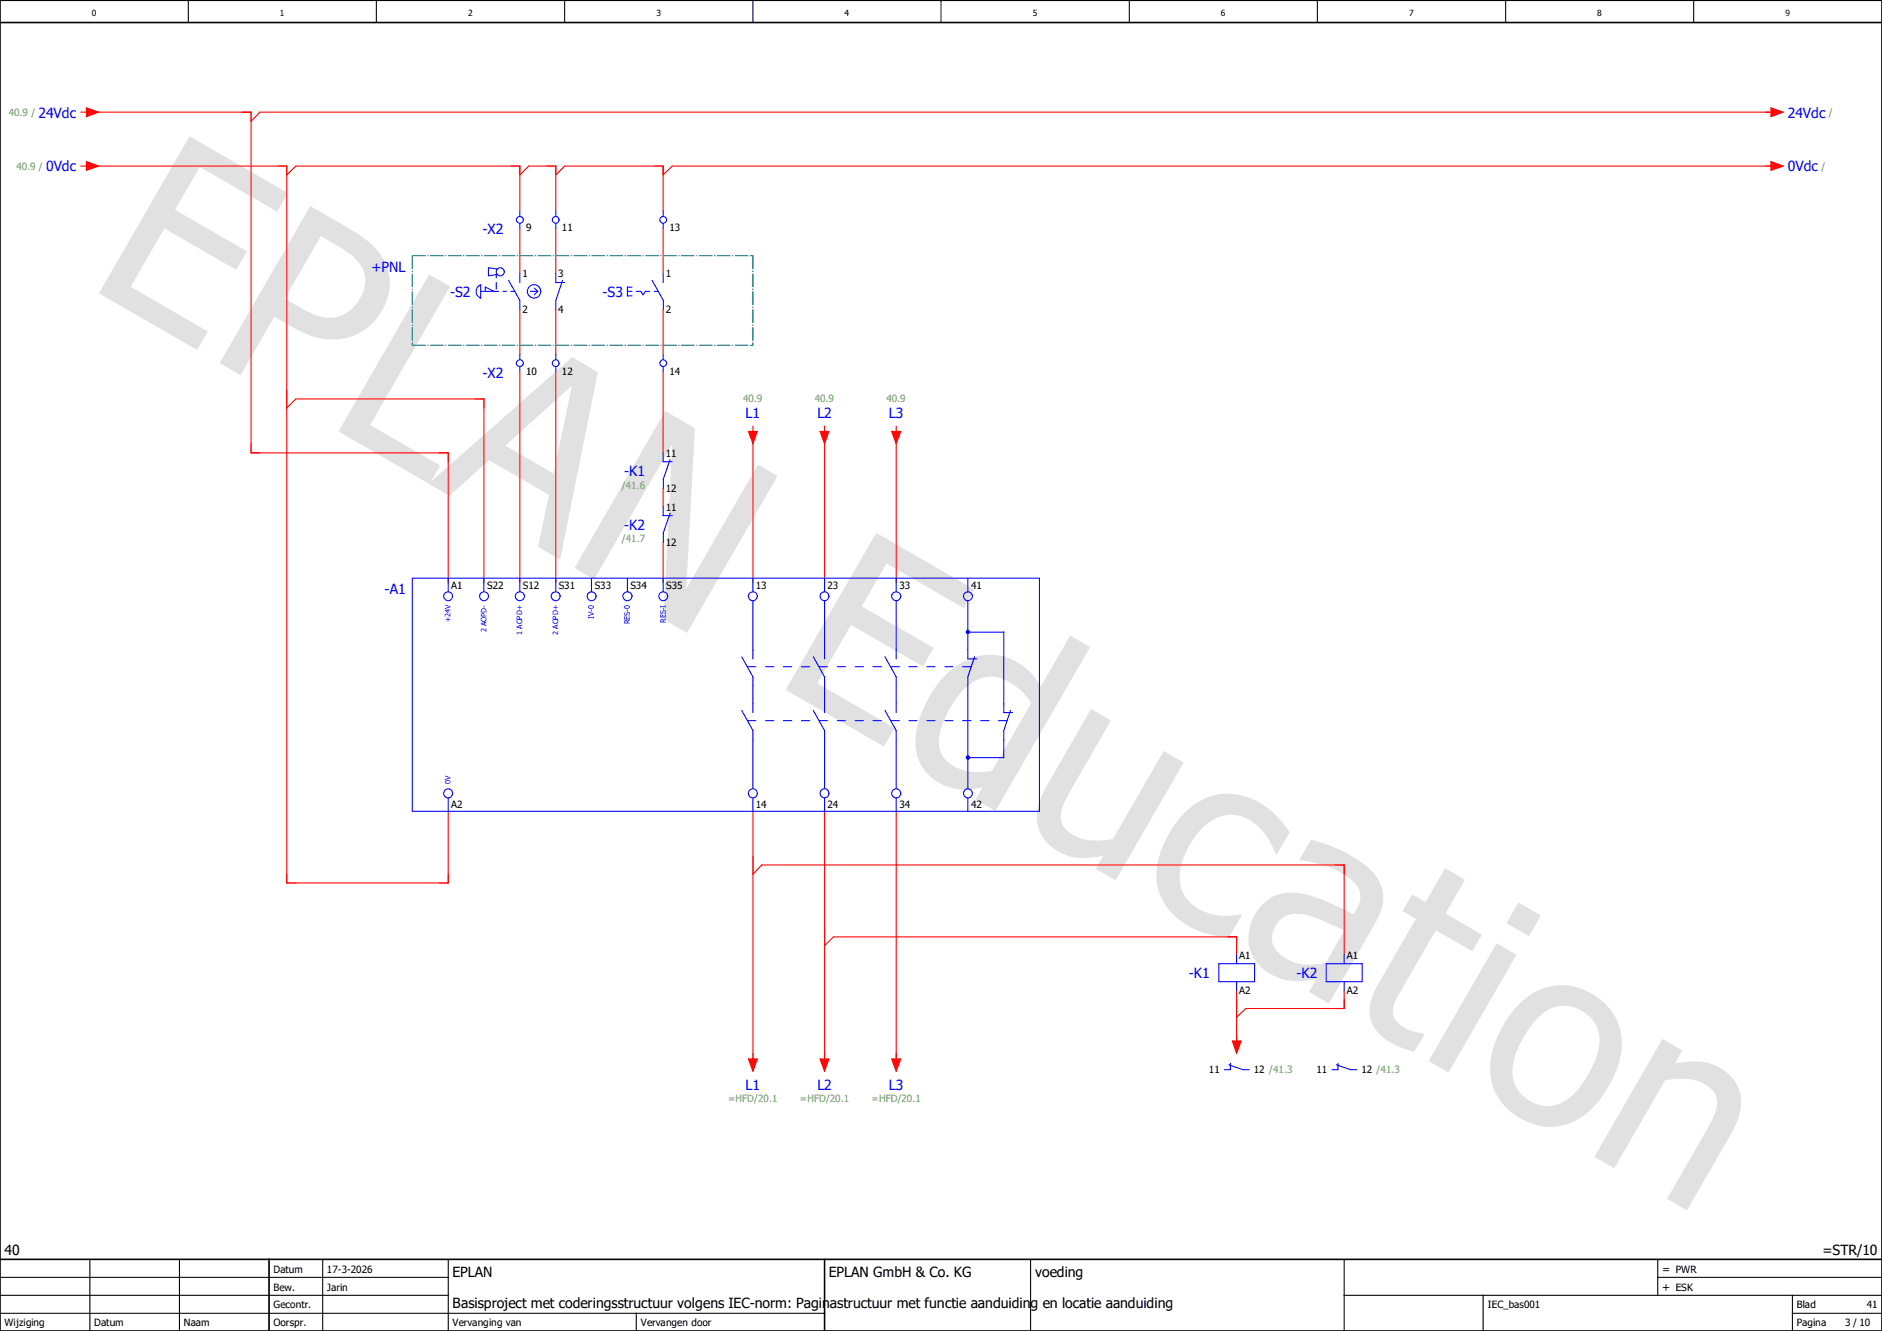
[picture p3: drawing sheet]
<svg xmlns="http://www.w3.org/2000/svg" width="297mm" height="210mm" viewBox="0 0 297 210" stroke-linecap="round" stroke-linejoin="round" font-family="sans-serif">
<path d="M210.1 -.1l-210.1 210.2M0 160.4l70.2 49.6M0 210v.1" fill="none" stroke="#fff" stroke-width=".16"/>
<g fill="none" stroke="#000" stroke-width=".17">
<path d="M29.7 0v3.6M59.4 0v3.6M89.1 0v3.6M118.8 0v3.6M148.5 0v3.6M178.2 0v3.6M207.9 0v3.6M237.6 0v3.6M267.3 0v3.6M14.2 198.7v11.3M28.3 198.7v11.3M50.9 198.7v11.3"/>
<path d="M70.7 198.7v11.3M162.6 198.7v11.3M212.1 198.7v11.3M261.6 198.7v5.7M0 207.2h130.1M0 204.4h70.7M0 201.5h70.7M100.4 207.2v2.8M212.1 204.4h84.9M234.1 204.4v5.6M261.6 201.5h35.4M282.9 207.2h14.1"/>
<path d="M282.9 204.4v5.6"/>
</g>
<path d="M0 3.6h297M0 0h297v210h-297zM0 198.7h297M42.5 198.7v11.3M130.1 198.7v11.3" fill="none" stroke="#000" stroke-width=".25"/>
<path d="M29.9 21.5l15.5 9-1.7 2.9-12.2-7.1-3.9 6.8 11.4 6.6-1.7 2.9-11.4-6.6-5.3 9.3 12.2 7-1.7 2.9-15.5-8.9zM49 32.5l6.2 3.6a12.1 12.1 0 0 1 5.8 5.9 8.4 8.4 0 0 1-2.2 8.9 9.4 9.4 0 0 1-11.2 1.4l-4.3-2.3-5.3 9.2-3.3-1.9zM50.6 37.3l-5.7 9.8 2.3 1.3a8.8 8.8 0 0 0 5.6 1.7 6.1 6.1 0 0 0 4.7-6.9 7.2 7.2 0 0 0-3.6-4.1zM67.7 43.3l3.3 1.9-12.6 21.9 11.1 6.3-1.7 3-14.4-8.3zM67.6 76.3l22.7-19.9 4 2.3-5.9 29.6-3.5-2 1.8-8.2-9.5-5.5-6.2 5.6zM79.7 70.3l7.7 4.4 2.9-13.9zM105 64.9l4.7 2.7-1.4 25.3 11.3-19.6 3.1 1.8-14.3 24.8-3.7-2.2 1.4-27.6-12.3 21.3-3.1-1.8zM138.3 84.1l15.5 8.9-1.7 2.9-12.2-7-3.9 6.8 11.3 6.5-1.6 2.9-11.4-6.5-5.3 9.2 12.2 7.1-1.7 2.9-15.5-9zM149.4 106.4a9.3 9.3 0 0 1 9.9-2.5 9.8 9.8 0 0 1 5 4.4l4.6-8 3.1 1.8-14.9 25.9-3.1-1.8 1.1-1.9a8.7 8.7 0 0 1-9.1-2.7 8.4 8.4 0 0 1-1-8 18.7 18.7 0 0 1 4.4-7.2zM152.1 108.8a14 14 0 0 0-3.9 8.4 4.8 4.8 0 0 0 4.1 4.4 10.4 10.4 0 0 0 4.3 0l6.2-10.7a9.3 9.3 0 0 0-5.7-4.1 5.9 5.9 0 0 0-5 2zM172.2 111.9l3.1 1.8-6.4 11.1a8.6 8.6 0 0 0-1.5 4.4 4 4 0 0 0 3 3 10.8 10.8 0 0 0 5.2 .2l8.1-13.9 3.1 1.8-10.7 18.6-3.2-1.8 1.2-2.1a9.5 9.5 0 0 1-7.1-.7 6.3 6.3 0 0 1-2.9-8l1.1-2.4zM186.7 128.5a9.4 9.4 0 0 1 12.7-1.5 14.8 14.8 0 0 1 4.1 4.3l-2 3.5-.2-.1a9.9 9.9 0 0 0-4.8-5.7 6.1 6.1 0 0 0-7.2 2.1 12 12 0 0 0-3.1 7.5 6.1 6.1 0 0 0 5.1 5.7 10.3 10.3 0 0 0 4.5 0l.2 .1-2 3.5a12.3 12.3 0 0 1-10.6-6 10 10 0 0 1 .4-9.1l1.6-2.7zM201.9 145.2a3.6 3.6 0 0 0-.3 5 7.5 7.5 0 0 0 7.1 1.8l.5-.1 3-5.1-2.4-1.1a10.6 10.6 0 0 0-6-1.5 3.1 3.1 0 0 0-1.9 1zM206.9 132.5a20.8 20.8 0 0 1 9.9 5.3 6 6 0 0 1 .6 7.3l-7.7 13.2-3.1-1.8 1.1-2a10 10 0 0 1-7.9-1.2 6.7 6.7 0 0 1-1.1-9.9 6.4 6.4 0 0 1 7-2.3 36.2 36.2 0 0 1 7.9 3.2 4.3 4.3 0 0 0 .9-3.8 7.3 7.3 0 0 0-3.8-3.3 22.3 22.3 0 0 0-5.6-1.5zM222.9 141.1l2.1 1.2 3.1-5.3 3.1 1.8-3.1 5.4 5.8 3.3-1.5 2.6-5.8-3.3-5.1 8.9a10.4 10.4 0 0 0-1.7 3.8 2.96 2.96 0 0 0 2 2.7 7.7 7.7 0 0 0 2.8 .9l.2 .1-1.6 2.8-1.2-.4a9.5 9.5 0 0 1-5.2-3.6 5.6 5.6 0 0 1-.1-5.2l.8-1.5 6-10.3-2.2-1.3zM236.2 148.8l3.1 1.8-10.7 18.6-3.1-1.8zM239.6 142.4l3.6 2.1-1.9 3.2-3.6-2zM239.5 158.6a9.2 9.2 0 0 1 13.2-.7 9.2 9.2 0 0 1 2.5 10.8 15.8 15.8 0 0 1-6.3 8 9 9 0 0 1-9.8-.8 9 9 0 0 1-3.4-10.6 18.1 18.1 0 0 1 3.8-6.7zM242.6 160.7a15.1 15.1 0 0 0-3.9 7.7 5.6 5.6 0 0 0 3.4 5.6 5.6 5.6 0 0 0 6.4-1.5 15.5 15.5 0 0 0 3.9-7.7 5.6 5.6 0 0 0-6.9-5.9 6.3 6.3 0 0 0-2.9 1.8zM262.4 163.9l3.1 1.9-1.2 2a9.5 9.5 0 0 1 7.8 1.1 6.2 6.2 0 0 1 2.2 7.5l-1.1 2.5-7 12.1-3.1-1.9 6.1-10.5a11.7 11.7 0 0 0 1.8-4.5 3.6 3.6 0 0 0-2.5-3.3 9.8 9.8 0 0 0-5.7-.3l-8 13.8-3.2-1.8z" fill="#e1e1e1"/>
<g fill="none" stroke="#f00" stroke-width=".17">
<path d="M14.2 17.7h25.4v53.8h31.1v20.4M41 17.7h239M14.2 26.2h31.1v113.1h25.4v-11.3M46.7 26.2h35.3v7.1M82 36.1v7.1M83.4 26.2h4.3v7.1M87.7 36.1v7.1M89.1 26.2h15.5v7.1M104.6 36.1v7.1M106.1 26.2h173.9M82 48.8v7.1M82 58.7v33.2"/>
<path d="M87.7 48.8v7.1M87.7 58.7v33.2M104.6 48.8v7.1M104.6 58.7v12.8M46.7 62.9h29.7v29M104.6 77.1v2.8M118.8 69.3v22.6M130.1 69.3v22.6M141.4 69.3v22.6M104.6 85.6v6.3M118.8 128v39.6M120.2 136.5h91.9v14.1"/>
<path d="M130.1 128v39.6M141.4 128v39.6M131.5 147.8h63.7v2.8M195.2 156.3v8.5M212.1 156.3v2.8h-15.5"/>
</g>
<path d="M158.4 111v1.4h1.4M159.5 112.1l-1.1 3.2v1.4" fill="none" stroke="#00f" stroke-width=".17"/>
<path d="M152.6 99.4a.37 .37 0 0 1 .5 .3h-.4h.4a.36 .36 0 0 1-.5 .3 .36 .36 0 0 1 0-.6z" fill-rule="evenodd" fill="#00f"/>
<path d="M117.1 103.6l1.7 3.2v1.4M117.1 112.1l1.7 3.2v1.4M118.8 102.6v1.4M118.8 111v1.4M128.4 112.1l1.7 3.2v1.4M128.4 103.6l1.7 3.2v1.4M130.1 102.6v1.4M130.1 111v1.4M152.7 102.6v1.4h1.5M153.8 103.6l-1.1 3.2v1.4M158.4 116.7v2.8h-5.7" fill="none" stroke="#00f" stroke-width=".17"/>
<path d="M152.6 119.2a.37 .37 0 0 1 .5 .3h-.4h.4a.36 .36 0 0 1-.5 .3 .36 .36 0 0 1 0-.6z" fill-rule="evenodd" fill="#00f"/>
<g fill="#00f">
<path d="M153 105.1l.4 .1-.4 .1z"/>
<path d="M158.7 113.6l.3 .1-.3 .1z"/>
<path d="M117.9 105.1v.1v.1h1.4v-.2zM120.8 105.1v.2h1.4v-.2zM123.6 105.1v.2h1.4v-.2zM126.4 105.1v.2h1.4v-.2zM129.2 105.1v.2h1.4v-.2zM132.1 105.1v.2h1.4v-.2zM134.9 105.1v.2h1.4v-.2zM137.7 105.1v.2h1.4v-.2zM140.5 105.1v.2h1.5v-.2zM143.4 105.1v.2h1.4v-.2zM146.2 105.1v.2h1.4v-.2zM149.1 105.1v.2h1.4v-.2zM151.8 105.1v.2h1.5l.1-.1-.1-.1z"/>
<path d="M117.9 113.6v.1v.1h1.4v-.2zM120.8 113.6v.2h1.4v-.2zM123.6 113.6v.2h1.4v-.2zM126.4 113.6v.2h1.4v-.2zM129.2 113.6v.2h1.4v-.2zM132.1 113.6v.2h1.4v-.2zM134.9 113.6v.2h1.4v-.2zM137.7 113.6v.2h1.4v-.2zM140.5 113.6v.2h1.5v-.2zM143.4 113.6v.2h1.4v-.2zM146.2 113.6v.2h1.4v-.2zM149.1 113.6v.2h1.4v-.2zM151.8 113.6v.2h1.5v-.2zM154.7 113.6v.2h1.4v-.2zM157.5 113.6v.2l1.5-.1z"/>
</g>
<g fill="none" stroke="#00f" stroke-width=".17">
<path d="M82 33.3v.9M82 35.2v.9M87.7 33.3v.9M87.7 35.2v.9M104.6 33.3v.9M104.6 35.2v.9M75.9 47a1.13 1.13 0 0 1-.8-1 1.13 1.13 0 0 1 .8-1.1v2.2M75.9 46h2.8M76.6 46v-.7l1.4 .7M78.3 43.3v.6M78.3 44.6v1M78.5 42.5l-1.4-.3v1.3l1.4-.2"/>
<path d="M79.4 46h.5M80.3 44.2l1.7 3.2v1.4M80.6 46h.6M82 43.2v1.4M82 55.9v.9M82 57.8v.9M83.7 46h1.2M84.3 45.5l.6 .5M84.9 46l-.6 .5M87.7 43.2v1.4h1.4M87.7 55.9v.9M87.7 57.8v.9"/>
<path d="M88.8 44.2l-1.1 3.2v1.4M99 46h.7M99.7 45.3h-.7v1.4h.7M100.4 46h.7l.4 .5 .4-.5h.6M102.9 44.2l1.8 3.2v1.4M103.3 46h.6M104.6 43.2v1.4M104.6 55.9v.9M104.6 57.8v.9M104.6 71.5v1.4h1.5M104.6 79.9v1.5h1.5M104.7 75.7v1.4"/>
<path d="M105.7 72.5l-1.1 3.2M65.1 91.2h98.9v36.8h-98.9zM70.7 91.2v2.2M76.4 91.2v2.2M82 91.2v2.2M87.7 91.2v2.2M93.3 91.2v2.2M99 91.2v2.2M104.6 91.2v2.2M104.7 84.2v1.4M105.7 81l-1.1 3.2M118.8 91.2v2.2"/>
<path d="M118.8 94.8v7.8M130.1 91.2v2.2M130.1 94.8v7.8M141.4 91.2v2.2M141.4 94.8v9.2M152.7 99.7h5.7v11.3M152.7 91.2v2.2M152.7 94.8v7.8M118.8 108.2v2.8M118.8 116.7v7.8M130.1 108.2v2.8M130.1 116.7v7.8"/>
<path d="M139.7 103.6l1.7 3.2v5.6M139.7 112.1l1.7 3.2v9.2M152.7 108.2v16.3M70.7 125.9v2.1M118.8 125.9v2.1M130.1 125.9v2.1M141.4 125.9v2.1M152.7 125.9v2.1"/>
<circle cx="82.1" cy="34.7" r=".54"/>
<circle cx="87.7" cy="34.7" r=".53"/>
<circle cx="104.7" cy="34.7" r=".53"/>
<circle cx="79" cy="42.9" r=".63"/>
<circle cx="82.1" cy="57.3" r=".54"/>
<circle cx="84.3" cy="46" r="1.06"/>
<circle cx="87.7" cy="57.3" r=".53"/>
<circle cx="104.7" cy="57.3" r=".53"/>
<circle cx="70.7" cy="94.1" r=".69"/>
<circle cx="76.4" cy="94.1" r=".7"/>
<circle cx="82.1" cy="94.1" r=".71"/>
<circle cx="87.7" cy="94.1" r=".7"/>
<circle cx="93.4" cy="94.1" r=".7"/>
<circle cx="99" cy="94.1" r=".71"/>
<circle cx="104.7" cy="94.1" r=".7"/>
<circle cx="118.8" cy="94.1" r=".7"/>
<circle cx="130.1" cy="94.1" r=".69"/>
<circle cx="141.4" cy="94.1" r=".71"/>
<circle cx="152.8" cy="94.1" r=".7"/>
<circle cx="70.7" cy="125.2" r=".7"/>
<circle cx="118.8" cy="125.2" r=".71"/>
<circle cx="130.1" cy="125.2" r=".7"/>
<circle cx="141.4" cy="125.2" r=".72"/>
<circle cx="152.7" cy="125.2" r=".71"/>
</g>
<g fill="none" stroke="#f00" stroke-width=".17">
<path d="M38.2 17.7h1.4v1.4l1.4-1.4M43.9 26.2h1.4v1.4l1.4-1.4M80.6 26.2h1.4v1.4l1.4-1.4M86.3 26.2h1.4v1.4l1.4-1.4M103.3 26.2h1.3v1.4l1.5-1.4M39.6 70v1.5h1.4M45.3 61.6v2.8l1.4-1.5M69.3 71.5h1.4v1.4M75 62.9h1.4v1.5M45.3 137.9v1.4h1.4M70.7 137.9v1.4h-1.4M118.8 135.1v2.8l1.4-1.4"/>
<path d="M210.7 136.5h1.4v1.4M130.1 146.4v2.8l1.4-1.4M193.8 147.8h1.4v1.4M195.2 157.7v2.8l1.4-1.4M212.1 157.7v1.4h-1.4"/>
</g>
<g fill="#007f7f">
<path d="M118.5 54.4l.4 .1-.4 .1z"/>
<path d="M118.7 54.2h.2l-.1 .4-.1-.1z"/>
<path d="M118.5 40.3h.4l-.4 .1z"/>
<path d="M65 54.2h.2l-.1 .4z"/>
<path d="M65.1 54.4l-.1 .1 .1 .1h2.1v-.2zM67.5 54.4v.2h.1v-.2zM67.9 54.4v.2h2.1v-.2zM70.3 54.4v.2h.1v-.2z"/>
<path d="M70.7 54.4v.2h2.2v-.2zM73.1 54.4v.2h.2v-.2zM73.6 54.4v.2h2.1v-.2zM75.9 54.4v.2h.2v-.2z"/>
<path d="M76.4 54.4v.2h2.1v-.2zM78.8 54.4v.2h.2v-.2zM79.2 54.4v.2h2.1v-.2zM81.6 54.4v.2h.2v-.2z"/>
<path d="M82 54.4v.2h2.2v-.2zM84.4 54.4v.2h.2v-.2zM84.9 54.4v.2h2.1v-.2zM87.2 54.4v.2h.2v-.2z"/>
<path d="M87.7 54.4v.2h2.1v-.2zM90.1 54.4v.2h.2v-.2zM90.5 54.4v.2h2.2v-.2zM92.9 54.4v.2h.2v-.2z"/>
<path d="M93.3 54.4v.2h2.2v-.2zM95.8 54.4v.2h.1v-.2zM96.2 54.4v.2h2.1v-.2zM98.6 54.4v.2h.2v-.2z"/>
<path d="M99 54.4v.2h2.1v-.2zM101.4 54.4v.2h.2v-.2zM101.9 54.4v.2h2.1v-.2zM104.2 54.4v.2h.2v-.2z"/>
<path d="M104.6 54.4v.2h2.2v-.2zM107.1 54.4v.2h.1v-.2zM107.5 54.4v.2h2.1v-.2zM109.9 54.4v.2h.2v-.2zM110.3 54.4v.2h2.1v-.2zM112.7 54.4v.2h.2v-.2zM113.2 54.4v.2h2.1v-.2zM115.5 54.4v.2h.2v-.2zM116 54.4v.2h2.1v-.2zM118.4 54.4v.2h.1v-.2z"/>
<path d="M118.7 40.3v2.2h.2v-2.2h-.1zM118.7 42.7v.2h.2v-.2zM118.7 43.2v2.1h.2v-2.1zM118.7 45.6v.1h.2v-.1zM118.7 46v2.1h.2v-2.1zM118.7 48.4v.2h.2v-.2zM118.7 48.8v2.1h.2v-2.1zM118.7 51.2v.2h.2v-.2zM118.7 51.6v2.2h.2v-2.2zM118.7 54v.2h.2v-.2z"/>
<path d="M65.1 40.3h-.1l.1 .1h2.1v-.1zM67.5 40.3v.1h.1v-.1zM67.9 40.3v.1h2.1v-.1zM70.3 40.3v.1h.1v-.1z"/>
<path d="M70.7 40.3v.1h2.2v-.1zM73.1 40.3v.1h.2v-.1zM73.6 40.3v.1h2.1v-.1zM75.9 40.3v.1h.2v-.1z"/>
<path d="M76.4 40.3v.1h2.1v-.1zM78.8 40.3v.1h.2v-.1zM79.2 40.3v.1h2.1v-.1zM81.6 40.3v.1h.2v-.1z"/>
<path d="M82 40.3v.1h2.2v-.1zM84.4 40.3v.1h.2v-.1zM84.9 40.3v.1h2.1v-.1zM87.2 40.3v.1h.2v-.1z"/>
<path d="M87.7 40.3v.1h2.1v-.1zM90.1 40.3v.1h.2v-.1zM90.5 40.3v.1h2.2v-.1zM92.9 40.3v.1h.2v-.1z"/>
<path d="M93.3 40.3v.1h2.2v-.1zM95.8 40.3v.1h.1v-.1zM96.2 40.3v.1h2.1v-.1zM98.6 40.3v.1h.2v-.1z"/>
<path d="M99 40.3v.1h2.1v-.1zM101.4 40.3v.1h.2v-.1zM101.9 40.3v.1h2.1v-.1zM104.2 40.3v.1h.2v-.1z"/>
<path d="M104.6 40.3v.1h2.2v-.1zM107.1 40.3v.1h.1v-.1zM107.5 40.3v.1h2.1v-.1zM109.9 40.3v.1h.2v-.1zM110.3 40.3v.1h2.1v-.1zM112.7 40.3v.1h.2v-.1zM113.2 40.3v.1h2.1v-.1zM115.5 40.3v.1h.2v-.1zM116 40.3v.1h2.1v-.1zM118.4 40.3v.1h.1v-.1z"/>
<path d="M65 40.3v2.2h.2v-2.2h-.1zM65 42.7v.2h.2v-.2zM65 43.2v2.1h.2v-2.1zM65 45.6v.1h.2v-.1zM65 46v2.1h.2v-2.1zM65 48.4v.2h.2v-.2zM65 48.8v2.1h.2v-2.1zM65 51.2v.2h.2v-.2zM65 51.6v2.2h.2v-2.2zM65 54v.2h.2v-.2z"/>
</g>
<path d="M192.4 152.1h5.6v2.8h-5.6zM195.2 150.6v1.5M195.2 154.9v1.4M209.3 152.1h5.7v2.8h-5.7zM212.1 150.6v1.5M212.1 154.9v1.4M193.9 168l2.3 .8h.9M194.2 167.8v1h-1M210.9 168l2.2 .8h1M211.2 167.8v1h-1" fill="none" stroke="#00f" stroke-width=".17"/>
<path d="M13.6 17l2 .7-2 .7z" fill="none" stroke="#f00" stroke-width=".17"/>
<path d="M13.6 17l2 .7-2 .7z" fill="#f00"/>
<path d="M12.7 17.7h.9M279.5 17l1.9 .7-1.9 .7z" fill="none" stroke="#f00" stroke-width=".17"/>
<path d="M279.5 17l1.9 .7-1.9 .7z" fill="#f00"/>
<path d="M278.6 17.7h.9M279.5 25.5l1.9 .7-1.9 .7z" fill="none" stroke="#f00" stroke-width=".17"/>
<path d="M279.5 25.5l1.9 .7-1.9 .7z" fill="#f00"/>
<path d="M13.6 25.5l2 .7-2 .7zM278.6 26.2h.9" fill="none" stroke="#f00" stroke-width=".17"/>
<path d="M13.6 25.5l2 .7-2 .7z" fill="#f00"/>
<path d="M12.7 26.2h.9M118.1 68.1h1.4l-.7 1.9z" fill="none" stroke="#f00" stroke-width=".17"/>
<path d="M118.1 68.1h1.4l-.7 1.9z" fill="#f00"/>
<path d="M118.8 67.2v.9M129.4 68.1h1.4l-.7 1.9z" fill="none" stroke="#f00" stroke-width=".17"/>
<path d="M129.4 68.1h1.4l-.7 1.9z" fill="#f00"/>
<path d="M130.1 67.2v.9M140.7 68.1h1.5l-.8 1.9z" fill="none" stroke="#f00" stroke-width=".17"/>
<path d="M140.7 68.1h1.5l-.8 1.9z" fill="#f00"/>
<path d="M141.4 67.2v.9M118.1 167.1h1.4l-.7 1.9z" fill="none" stroke="#f00" stroke-width=".17"/>
<path d="M118.1 167.1h1.4l-.7 1.9z" fill="#f00"/>
<path d="M118.8 166.2v.9M129.4 167.1h1.4l-.7 1.9z" fill="none" stroke="#f00" stroke-width=".17"/>
<path d="M129.4 167.1h1.4l-.7 1.9z" fill="#f00"/>
<path d="M130.1 166.2v.9M140.7 167.1h1.5l-.8 1.9z" fill="none" stroke="#f00" stroke-width=".17"/>
<path d="M140.7 167.1h1.5l-.8 1.9z" fill="#f00"/>
<path d="M141.4 166.2v.9M194.5 164.3h1.4l-.7 1.9z" fill="none" stroke="#f00" stroke-width=".17"/>
<path d="M194.5 164.3h1.4l-.7 1.9z" fill="#f00"/>
<path d="M195.2 163.4v.9" fill="none" stroke="#f00" stroke-width=".17"/>
<g font-size="2.2" fill="#00f">
<text x="6.1" y="18.5">24Vdc</text>
<text x="282.2" y="18.5">24Vdc</text>
<text x="7.3" y="27">0Vdc</text>
<text x="282.2" y="27">0Vdc</text>
<text x="76.2" y="37">-X2</text>
<text x="58.6" y="42.8">+PNL</text>
<text x="71" y="46.8">-S2</text>
<text x="95.1" y="46.8">-S3</text>
<text x="76.2" y="59.6">-X2</text>
<text x="117.6" y="66">L1</text>
<text x="129" y="66">L2</text>
<text x="140.3" y="66">L3</text>
<text x="98.5" y="75.1">-K1</text>
<text x="98.5" y="83.6">-K2</text>
<text x="60.7" y="93.8">-A1</text>
<text x="187.6" y="154.3">-K1</text>
<text x="204.6" y="154.3">-K2</text>
<text x="117.6" y="171.9">L1</text>
<text x="129" y="171.9">L2</text>
<text x="140.3" y="171.9">L3</text>
</g>
<g font-size="2.2">
<text x=".7" y="198">40</text>
<text x="287.6" y="198">=STR/10</text>
<text x="71.4" y="201.5">EPLAN</text>
<text x="130.8" y="201.5">EPLAN GmbH &amp; Co. KG</text>
<text x="163.4" y="201.5">voeding</text>
<text x="71.4" y="206.5">Basisproject met coderingsstructuur volgens IEC-norm: Paginastructuur met functie aanduiding en locatie aanduiding</text>
</g>
<g font-size="1.8">
<text x="262.3" y="203.7">+ ESK</text>
<text x="262.3" y="200.8">= PWR</text>
</g>
<g font-size="1.6" fill="#7ca552">
<text x="1.4" y="18.3">40.9 /</text>
<text x="288.6" y="18.3">/</text>
<text x="2.6" y="26.8">40.9 /</text>
<text x="287.4" y="26.8">/</text>
<text x="117.3" y="63.5">40.9</text>
<text x="128.6" y="63.5">40.9</text>
<text x="139.9" y="63.5">40.9</text>
<text x="98.1" y="77.1">/41.6</text>
<text x="98.1" y="85.6">/41.7</text>
<text x="114.9" y="173.9">=HFD/20.1</text>
<text x="126.2" y="173.9">=HFD/20.1</text>
<text x="137.5" y="173.9">=HFD/20.1</text>
</g>
<g font-size="1.6">
<text x="83" y="36.5">9</text>
<text x="88.7" y="36.5">11</text>
<text x="105.7" y="36.5">13</text>
<text x="82.5" y="43.8">1</text>
<text x="88.1" y="43.8">3</text>
<text x="105.1" y="43.8">1</text>
<text x="82.5" y="49.4">2</text>
<text x="88.1" y="49.4">4</text>
<text x="105.1" y="49.4">2</text>
<text x="83" y="59.1">10</text>
<text x="88.7" y="59.1">12</text>
<text x="105.7" y="59.1">14</text>
<text x="105.1" y="72.1">11</text>
<text x="105.1" y="77.6">12</text>
<text x="105.1" y="80.6">11</text>
<text x="105.1" y="86.1">12</text>
<text x="71.2" y="93">A1</text>
<text x="76.9" y="93">S22</text>
<text x="82.5" y="93">S12</text>
<text x="88.2" y="93">S31</text>
<text x="93.9" y="93">S33</text>
<text x="99.5" y="93">S34</text>
<text x="105.2" y="93">S35</text>
<text x="119.3" y="93">13</text>
<text x="130.6" y="93">23</text>
<text x="141.9" y="93">33</text>
<text x="153.2" y="93">41</text>
<text x="71.2" y="127.4">A2</text>
<text x="119.3" y="127.4">14</text>
<text x="130.6" y="127.4">24</text>
<text x="141.9" y="127.4">34</text>
<text x="153.2" y="127.4">42</text>
<text x="195.6" y="151.3">A1</text>
<text x="212.6" y="151.3">A1</text>
<text x="195.6" y="156.8">A2</text>
<text x="212.6" y="156.8">A2</text>
<text x="190.8" y="169.4">11</text>
<text x="197.9" y="169.4">12 /41.3</text>
<text x="207.8" y="169.4">11</text>
<text x="214.8" y="169.4">12 /41.3</text>
<text x="43.1" y="203.7">Bew.</text>
<text x="43.1" y="200.8">Datum</text>
<text x="51.6" y="203.7">Jarin</text>
<text x="51.6" y="200.8">17-3-2026</text>
<text x=".7" y="209.3">Wijziging</text>
<text x="14.9" y="209.3">Datum</text>
<text x="29" y="209.3">Naam</text>
<text x="43.1" y="209.3">Oorspr.</text>
<text x="43.1" y="206.5">Gecontr.</text>
<text x="71.4" y="209.3">Vervanging van</text>
<text x="101.1" y="209.3">Vervangen door</text>
<text x="234.8" y="206.5">IEC_bas001</text>
<text x="283.5" y="206.5">Blad</text>
<text x="283.5" y="209.3">Pagina</text>
<text x="291.2" y="209.3">3 / 10</text>
<text x="294.6" y="206.5">41</text>
</g>
<g font-size="1.3">
<text x="14.5" y="2.5">0</text>
<text x="44.2" y="2.5">1</text>
<text x="73.9" y="2.5">2</text>
<text x="103.6" y="2.5">3</text>
<text x="133.3" y="2.5">4</text>
<text x="163" y="2.5">5</text>
<text x="192.7" y="2.5">6</text>
<text x="222.4" y="2.5">7</text>
<text x="252.1" y="2.5">8</text>
<text x="281.8" y="2.5">9</text>
</g>
<g font-size="1.2" fill="#00f">
<text x="71.1" y="98.2" transform="rotate(-90 71.1 98.2)">+24V</text>
<text x="76.8" y="99.8" transform="rotate(-90 76.8 99.8)">2 AOPD-</text>
<text x="82.4" y="100.2" transform="rotate(-90 82.4 100.2)">1 AOPD+</text>
<text x="88.1" y="100.2" transform="rotate(-90 88.1 100.2)">2 AOPD+</text>
<text x="93.7" y="97.6" transform="rotate(-90 93.7 97.6)">IV-0</text>
<text x="99.4" y="98.5" transform="rotate(-90 99.4 98.5)">RES-0</text>
<text x="105.1" y="98.3" transform="rotate(-90 105.1 98.3)">RES-I</text>
<text x="71.1" y="123.7" transform="rotate(-90 71.1 123.7)">0V</text>
</g>
</svg>
